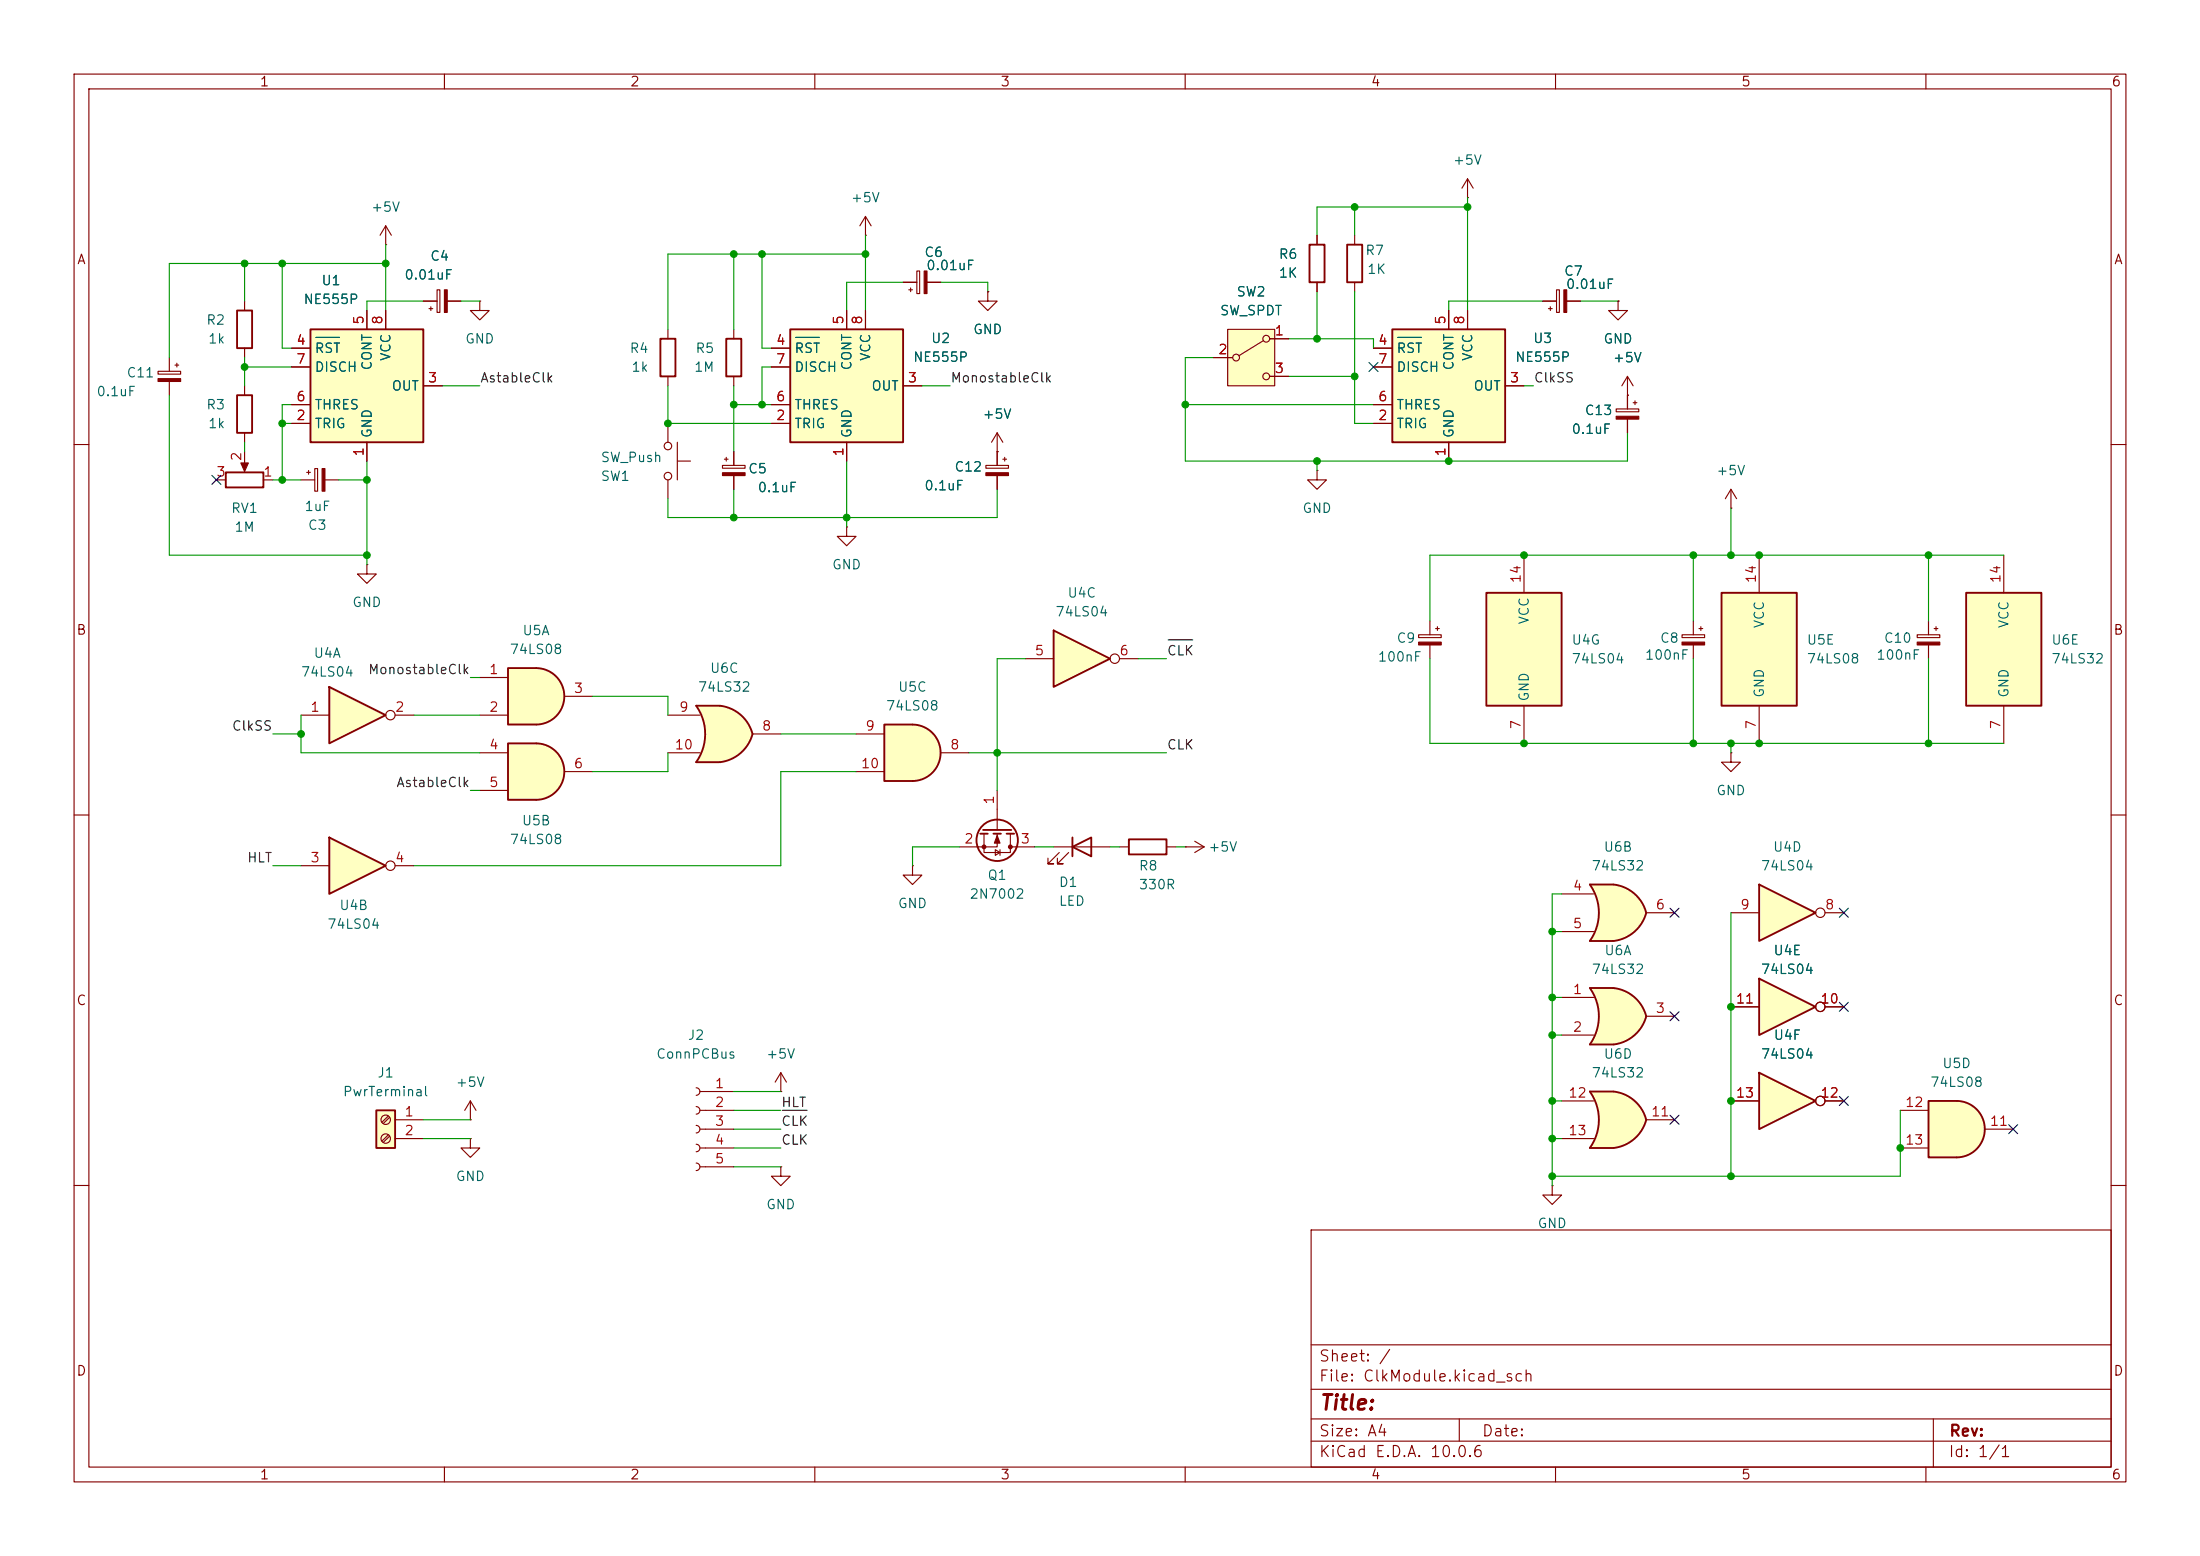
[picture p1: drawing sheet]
<svg xmlns="http://www.w3.org/2000/svg" width="297mm" height="210mm" viewBox="0 0 297 210" stroke-linecap="round" stroke-linejoin="round" font-family="sans-serif">
<g fill="none" stroke="#840000" stroke-width=".15">
<path d="M10 10h277v190h-277zM12 12h273v186h-273zM60 10v2M110 10v2M160 10v2M210 10v2M260 10v2M10 60h2M285 60h2M10 110h2M285 110h2M10 160h2"/>
<path d="M177 166h108v32h-108zM285 160h2M60 198v2M110 198v2M160 198v2M177 194.5h108M177 191.5h108M177 187.5h108M177 181.5h108M197 191.5v3M210 198v2M260 198v2"/>
<path d="M261 191.5v6.5"/>
</g>
<path d="M237.5 132.1l7.6 3.8-7.6 3.8z" fill="#ffffc2"/>
<path d="M237.5 132.1l7.6 3.8-7.6 3.8z" fill="none" stroke="#840000" stroke-width=".25"/>
<g fill="none" stroke="#840000" stroke-width=".15">
<path d="M233.7 101.6v1.3h1.2l-1.2 1.2-1.3-1.2h1.3M233.7 101.6h.1M233.7 135.9h3.8M246.4 135.9h2.5"/>
<circle cx="245.7" cy="135.9" r=".63"/>
</g>
<path d="M72.4 100.3a3.8 3.8 0 0 1 3.8 3.8 3.8 3.8 0 0 1-3.8 3.9z" fill="#ffffc2" stroke="#ffffc2" stroke-width=".14"/>
<path d="M68.6 100.3h3.8v7.7h-3.8z" fill="#ffffc2"/>
<path d="M68.6 100.3h3.8a3.8 3.8 0 0 1 3.8 3.8 3.8 3.8 0 0 1-3.8 3.9h-3.8z" fill="none" stroke="#840000" stroke-width=".25"/>
<path d="M64.8 101.6h3.8M64.8 106.7h3.8M76.2 104.1h3.8" fill="none" stroke="#840000" stroke-width=".15"/>
<path d="M123.2 97.8a3.8 3.8 0 0 1 3.8 3.8 3.8 3.8 0 0 1-3.8 3.8z" fill="#ffffc2" stroke="#ffffc2" stroke-width=".14"/>
<path d="M119.4 97.8h3.8v7.6h-3.8z" fill="#ffffc2"/>
<path d="M119.4 97.8h3.8a3.8 3.8 0 0 1 3.8 3.8 3.8 3.8 0 0 1-3.8 3.8h-3.8z" fill="none" stroke="#840000" stroke-width=".25"/>
<path d="M115.6 99.1h3.8M115.6 104.1h3.8M127 101.6h3.8" fill="none" stroke="#840000" stroke-width=".15"/>
<path d="M41.9 44.5h15.2v15.2h-15.2z" fill="#ffffc2"/>
<path d="M41.9 44.5h15.2v15.2h-15.2z" fill="none" stroke="#840000" stroke-width=".25"/>
<g fill="none" stroke="#840000" stroke-width=".15">
<path d="M121.9 38.1h1.9M122.7 39.1h.5M122.9 38.9v.5M123.8 36.6h.4v3h-.4zM125.1 38.1h1.9M133.3 39.4v1.2h1.3l-1.3 1.3-1.2-1.3h1.2M133.3 39.4h.1M39.4 57.2h2.5M39.4 47h2.5M39.4 54.6h2.5M39.4 49.5h2.5M49.5 41.9v2.6"/>
<path d="M49.5 59.7v2.5M52.1 41.9v2.6M57.1 52.1h2.6M258.8 85.7h3.1v.4h-3.1zM260.3 83.8v1.9M260.3 87v1.9M261.1 84.8h.5M261.4 84.6v.5"/>
</g>
<path d="M42.6 45.5h3.2" fill="none" stroke="#006464" stroke-width=".15"/>
<g fill="#840000" stroke="#840000" stroke-width=".15">
<path d="M124.8 36.6h.3v3h-.3z"/>
<path d="M258.8 86.7h3.1v.3h-3.1z"/>
</g>
<path d="M265.4 80h10.2v15.3h-10.2z" fill="#ffffc2"/>
<path d="M265.4 80h10.2v15.3h-10.2z" fill="none" stroke="#840000" stroke-width=".25"/>
<path d="M114.3 71.1v1.3h1.3l-1.3 1.3-1.3-1.3h1.3M114.3 71.1h.1M270.5 74.9v5.1M270.5 95.3v5" fill="none" stroke="#840000" stroke-width=".15"/>
<path d="M214.6 119.4h3.2M214.6 127h3.2" fill="none" stroke="#ffffc2" stroke-width=".14"/>
<g fill="#ffffc2" stroke="#ffffc2" stroke-width=".14">
<path d="M217.2 121.8l5 1.4a5.2 5.2 0 0 1-4.4 3.8z"/>
<path d="M217.8 119.4a5.1 5.1 0 0 1 4.4 3.8l-4.9 1.3z"/>
</g>
<path d="M214.6 119.4h3.2v7.6h-3.2a6.7 6.7 0 0 0 0-7.6z" fill="#ffffc2"/>
<path d="M217.8 119.4h-3.2a6.6 6.6 0 0 1 0 7.6h3.2M217.8 119.4a5.2 5.2 0 0 1 4.4 3.8 5.2 5.2 0 0 1-4.4 3.8" fill="none" stroke="#840000" stroke-width=".25"/>
<path d="M210.8 120.7h4.3M210.8 125.7h4.3M222.2 123.2h3.9" fill="none" stroke="#840000" stroke-width=".15"/>
<path d="M214.6 133.4h3.2M214.6 141h3.2" fill="none" stroke="#ffffc2" stroke-width=".14"/>
<g fill="#ffffc2" stroke="#ffffc2" stroke-width=".14">
<path d="M217.2 135.8l5 1.4a5.2 5.2 0 0 1-4.4 3.8z"/>
<path d="M217.8 133.4a5.1 5.1 0 0 1 4.4 3.8l-4.9 1.3z"/>
</g>
<path d="M214.6 133.4h3.2v7.6h-3.2a6.7 6.7 0 0 0 0-7.6z" fill="#ffffc2"/>
<path d="M217.8 133.4h-3.2a6.6 6.6 0 0 1 0 7.6h3.2M217.8 133.4a5.2 5.2 0 0 1 4.4 3.8 5.2 5.2 0 0 1-4.4 3.8" fill="none" stroke="#840000" stroke-width=".25"/>
<path d="M210.8 134.6h4.3M210.8 139.7h4.3M222.2 137.2h3.9" fill="none" stroke="#840000" stroke-width=".15"/>
<path d="M214.6 147.3h3.2M214.6 154.9h3.2" fill="none" stroke="#ffffc2" stroke-width=".14"/>
<g fill="#ffffc2" stroke="#ffffc2" stroke-width=".14">
<path d="M217.2 149.8l5 1.3a5.2 5.2 0 0 1-4.4 3.8z"/>
<path d="M217.8 147.3a5.1 5.1 0 0 1 4.4 3.8l-4.9 1.3z"/>
</g>
<path d="M214.6 147.3h3.2v7.6h-3.2a6.7 6.7 0 0 0 0-7.6z" fill="#ffffc2"/>
<path d="M217.8 147.3h-3.2a6.6 6.6 0 0 1 0 7.6h3.2M217.8 147.3a5.2 5.2 0 0 1 4.4 3.8 5.2 5.2 0 0 1-4.4 3.8" fill="none" stroke="#840000" stroke-width=".25"/>
<path d="M210.8 148.6h4.3M210.8 153.7h4.3M222.2 151.1h3.9" fill="none" stroke="#840000" stroke-width=".15"/>
<path d="M44.4 113l7.7 3.8-7.7 3.9z" fill="#ffffc2"/>
<path d="M44.4 113l7.7 3.8-7.7 3.9z" fill="none" stroke="#840000" stroke-width=".25"/>
<g fill="none" stroke="#840000" stroke-width=".15">
<path d="M40.6 116.8h3.8M53.3 116.8h2.6"/>
<circle cx="52.7" cy="116.8" r=".63"/>
</g>
<path d="M264.2 148.6a3.8 3.8 0 0 1 3.7 3.8 3.8 3.8 0 0 1-3.7 3.8z" fill="#ffffc2" stroke="#ffffc2" stroke-width=".14"/>
<path d="M260.3 148.6h3.9v7.6h-3.9z" fill="#ffffc2"/>
<path d="M260.3 148.6h3.9a3.8 3.8 0 0 1 3.7 3.8 3.8 3.8 0 0 1-3.7 3.8h-3.9z" fill="none" stroke="#840000" stroke-width=".25"/>
<path d="M256.5 149.9h3.8M256.5 154.9h3.8M268 152.4h3.8" fill="none" stroke="#840000" stroke-width=".15"/>
<path d="M237.5 144.8l7.6 3.8-7.6 3.8z" fill="#ffffc2"/>
<path d="M32 53.3h2v5.1h-2zM30.5 63.8h5.1v2h-5.1zM237.5 144.8l7.6 3.8-7.6 3.8z" fill="none" stroke="#840000" stroke-width=".25"/>
<g fill="none" stroke="#840000" stroke-width=".15">
<path d="M33 52.1v1.2M33 58.4v1.3M29.2 64.8h1.3M33 61v2.2M35.6 64.8h1.2M233.7 148.6h3.8M246.4 148.6h2.5"/>
<circle cx="245.7" cy="148.6" r=".63"/>
</g>
<path d="M32.5 62.5h1l-.5 1.1z" fill="#840000" stroke="#840000" stroke-width=".15"/>
<path d="M44.4 92.7l7.7 3.8-7.7 3.8z" fill="#ffffc2"/>
<path d="M32 41.9h2v5.1h-2zM44.4 92.7l7.7 3.8-7.7 3.8z" fill="none" stroke="#840000" stroke-width=".25"/>
<g fill="none" stroke="#840000" stroke-width=".15">
<path d="M59 39.1h.4v3.1h-.4zM210.1 39.1h.4v3.1h-.4zM21.3 50.1h3.1v.4h-3.1zM22.9 48.3v1.8M22.9 51.5v1.8M23.6 49.3h.5M23.9 49v.5M33 40.6v1.3M33 47v1.3M57.1 40.6h1.9M57.9 41.7h.5M58.2 41.4v.5"/>
<path d="M60.4 40.6h1.8M64.8 40.6v1.3h1.2l-1.2 1.3-1.3-1.3h1.3M64.8 40.6h.1M208.3 40.6h1.8M209 41.7h.5M209.3 41.4v.5M211.5 40.6h1.9M218.4 40.6v1.3h1.3l-1.3 1.3-1.2-1.3h1.2M218.4 40.6h.1M40.6 64.8h1.9M41.4 63.8h.5M41.7 63.5v.5"/>
<path d="M42.5 63.2h.4v3.1h-.4zM43.9 64.8h1.8M49.5 76.2v1.3h1.3l-1.3 1.2-1.2-1.2h1.2M49.5 76.2h.1M40.6 96.5h3.8M53.3 96.5h2.6"/>
<circle cx="52.7" cy="96.5" r=".63"/>
</g>
<g fill="#840000" stroke="#840000" stroke-width=".15">
<path d="M43.5 63.2h.4v3.1h-.4z"/>
<path d="M21.3 51.1h3.1v.4h-3.1z"/>
<path d="M60 39.1h.4v3.1h-.4z"/>
<path d="M211.1 39.1h.4v3.1h-.4z"/>
</g>
<path d="M232.4 80h10.2v15.3h-10.2z" fill="#ffffc2"/>
<path d="M232.4 80h10.2v15.3h-10.2z" fill="none" stroke="#840000" stroke-width=".25"/>
<g fill="none" stroke="#840000" stroke-width=".15">
<path d="M52.1 33h.1M52.1 30.5l-.8 1.3M52.1 30.5l.7 1.3M52.1 30.5v2.5M90.2 57.2v2.5M91.4 59.7v5.1M218.2 55.2h3v.4h-3zM219.7 53.3h.1M219.7 50.8l-.8 1.3M219.7 50.8l.8 1.3M219.7 50.8v4.4M219.7 56.6v1.8"/>
<path d="M220.5 54.4h.5M220.7 54.1v.5M90.2 64.8v2.5M91.4 62.2h1.8M97.5 62.8h3.1v.4h-3.1zM97.8 62h.5M98 61.7v.5M99.1 61v1.8M99.1 64.2v1.8M233.7 68.6h.1M233.7 66l-.8 1.3M233.7 66l.7 1.3"/>
<path d="M233.7 66v2.6M237.5 74.9v5.1M237.5 95.3v5M123.2 116.8v1.3h1.3l-1.3 1.3-1.3-1.3h1.3M123.2 116.8h.1"/>
<circle cx="90.2" cy="60.2" r=".51"/>
<circle cx="90.2" cy="64.3" r=".51"/>
</g>
<g fill="#840000" stroke="#840000" stroke-width=".15">
<path d="M218.2 56.2h3v.4h-3z"/>
<path d="M97.5 63.8h3.1v.4h-3.1z"/>
</g>
<path d="M188 44.5h15.2v15.2h-15.2z" fill="#ffffc2"/>
<path d="M188 44.5h15.2v15.2h-15.2z" fill="none" stroke="#840000" stroke-width=".25"/>
<path d="M185.4 57.2h2.6M185.4 47h2.6M185.4 54.6h2.6M185.4 49.5h2.6M195.6 41.9v2.6M195.6 59.7v2.5M198.1 41.9v2.6M203.2 52.1h2.5M209.5 160v1.3h1.3l-1.3 1.3-1.2-1.3h1.2M209.5 160h.1" fill="none" stroke="#840000" stroke-width=".15"/>
<path d="M188.7 45.5h3.2" fill="none" stroke="#006464" stroke-width=".15"/>
<path d="M106.7 44.5h15.2v15.2h-15.2z" fill="#ffffc2"/>
<g fill="none" stroke="#840000" stroke-width=".25">
<path d="M106.7 44.5h15.2v15.2h-15.2zM132.3 112.5h1M132.7 112h3.8M134.1 112.5h1M135.9 112.5h1"/>
<circle cx="134.6" cy="113.4" r="2.79"/>
</g>
<g fill="none" stroke="#840000" stroke-width=".15">
<path d="M104.1 57.2h2.6M104.1 47h2.6M104.1 54.6h2.6M104.1 49.5h2.6M114.3 41.9v2.6M114.3 59.7v2.5M116.8 41.9v2.6M121.9 52.1h2.6M133.1 62.8h3v.4h-3zM134.6 61v1.8M134.6 64.2v1.8M135.4 62h.5"/>
<path d="M135.6 61.7v.5M132.8 112.5v2.6h3.6v-2.6M134.4 114.7l.6 .4-.6 .3zM134.6 112.5v1.8h-5.1M134.6 106.7v5.3M135 114.7v.7M136.4 114.3h3.3"/>
</g>
<path d="M107.4 45.5h3.2" fill="none" stroke="#006464" stroke-width=".15"/>
<g fill="#840000" stroke="#840000" stroke-width=".15">
<path d="M133.1 63.8h3v.4h-3z"/>
<path d="M134.6 112.8l.4 1h-.8z"/>
<circle cx="136.4" cy="114.3" r=".25"/>
<circle cx="132.8" cy="114.3" r=".25"/>
</g>
<path d="M142.2 85.1l7.7 3.8-7.7 3.8z" fill="#ffffc2"/>
<path d="M176.8 33h2v5.1h-2zM181.9 33h2v5.1h-2zM142.2 85.1l7.7 3.8-7.7 3.8zM144.8 114.3l2.5-1.3v2.6zM144.8 113v2.6M152.4 113.3h5.1v2h-5.1z" fill="none" stroke="#840000" stroke-width=".25"/>
<g fill="none" stroke="#840000" stroke-width=".15">
<path d="M177.8 31.8v1.2M177.8 38.1v1.3M182.9 31.8v1.2M182.9 38.1v1.3M177.8 63.5v1.3h1.3l-1.3 1.2-1.3-1.2h1.3M177.8 63.5h.1M138.4 88.9h3.8M151.1 88.9h2.6M142.2 114.3h7.7M143 115.1l-1.5 1.5h.7h-.7v-.8M144.3 115.1l-1.6 1.5h.8h-.8v-.8M151.1 114.3h1.3"/>
<path d="M157.5 114.3h1.2"/>
<circle cx="150.5" cy="88.9" r=".63"/>
</g>
<path d="M165.7 44.5h6.4v7.6h-6.4z" fill="#ffffc2"/>
<g fill="none" stroke="#840000" stroke-width=".15">
<path d="M116.8 31.8h.1M116.8 29.2l-.7 1.3M116.8 29.2l.8 1.3M116.8 29.2v2.6M163.8 48.3h2.6M165.7 44.5h6.4v7.6h-6.4zM170.6 46l-3.3 2M171.4 45.7h2.6M171.4 50.8h2.6M191.5 85.7h3.1v.4h-3.1zM193 83.8v1.9M193 87v1.9"/>
<path d="M193.8 84.8h.5M194.1 84.6v.5M227.1 85.7h3v.4h-3zM228.6 83.8v1.9M228.6 87v1.9M229.4 84.8h.5M229.6 84.6v.5"/>
<circle cx="166.9" cy="48.3" r=".46"/>
<circle cx="170.9" cy="45.7" r=".46"/>
<circle cx="170.9" cy="50.8" r=".46"/>
</g>
<g fill="#840000" stroke="#840000" stroke-width=".15">
<path d="M191.5 86.7h3.1v.3h-3.1z"/>
<path d="M227.1 86.7h3v.3h-3z"/>
</g>
<path d="M200.7 80h10.1v15.3h-10.1z" fill="#ffffc2"/>
<path d="M200.7 80h10.1v15.3h-10.1z" fill="none" stroke="#840000" stroke-width=".25"/>
<path d="M198.1 26.7h.1M198.1 24.1l-.7 1.3M198.1 24.1l.8 1.3M198.1 24.1v2.6M205.7 74.9v5.1M205.7 95.3v5M63.5 151.1h.1M63.5 153.7v1.2h-1.3l1.3 1.3 1.3-1.3h-1.3M63.5 153.7h.1M63.5 148.6l.8 1.3M63.5 148.6l-.8 1.3M63.5 148.6v2.5" fill="none" stroke="#840000" stroke-width=".15"/>
<path d="M50.8 149.9h2.5v5h-2.5z" fill="#ffffc2"/>
<path d="M89.2 45.7h2v5.1h-2zM98 45.7h2.1v5.1h-2.1zM50.8 149.9h2.5v5h-2.5z" fill="none" stroke="#840000" stroke-width=".25"/>
<g fill="none" stroke="#840000" stroke-width=".15">
<path d="M90.2 44.5v1.2M90.2 50.8v1.3M99.1 44.5v1.2M99.1 50.8v1.3M134.6 58.4l-.7 1.3M134.6 58.4l.8 1.3M134.6 58.4v2.6M134.6 61h.1M160 114.3h.1M160 114.3h2.6M161.3 113.5l1.3 .8M162.6 114.3l-1.3 .8"/>
<path d="M52.4 150.6l-.8 .9M52.4 153.2l-.8 .8M52.6 150.8l-.9 .8M52.6 153.3l-.9 .9M53.3 151.1h3.8M53.3 153.7h3.8M94 146.8a.51 .51 0 0 1 .5 .5 .51 .51 0 0 1-.5 .5M94 149.4a.51 .51 0 0 1 .5 .5 .51 .51 0 0 1-.5 .5M94 151.9a.51 .51 0 0 1 .5 .5 .51 .51 0 0 1-.5 .5M94 154.4a.51 .51 0 0 1 .5 .5 .51 .51 0 0 1-.5 .5M94 157a.51 .51 0 0 1 .5 .5 .51 .51 0 0 1-.5 .5M94.5 147.3h4.6"/>
<path d="M94.5 149.9h4.6M94.5 152.4h4.6M94.5 154.9h4.6M94.5 157.5h4.6M105.4 157.5v1.3h-1.3l1.3 1.2 1.3-1.2h-1.3M105.4 157.5h.1M105.4 147.3h.1M105.4 144.8l.8 1.3M105.4 144.8l-.8 1.3M105.4 144.8v2.5"/>
<circle cx="52.1" cy="151.1" r=".63"/>
<circle cx="52.1" cy="153.7" r=".63"/>
</g>
<path d="M94 95.3h3.2M94 102.9h3.2" fill="none" stroke="#ffffc2" stroke-width=".14"/>
<g fill="#ffffc2" stroke="#ffffc2" stroke-width=".14">
<path d="M96.6 97.7l5 1.4a5.2 5.2 0 0 1-4.4 3.8z"/>
<path d="M97.2 95.3a5.1 5.1 0 0 1 4.4 3.8l-5 1.3z"/>
</g>
<path d="M94 95.3h3.2v7.6h-3.2a6.7 6.7 0 0 0 0-7.6z" fill="#ffffc2"/>
<path d="M94 95.3h3.2a5.1 5.1 0 0 1 4.4 3.8 5.2 5.2 0 0 1-4.4 3.8h-3.2a6.6 6.6 0 0 0 0-7.6z" fill="none" stroke="#840000" stroke-width=".25"/>
<path d="M90.2 96.5h4.3M101.6 99.1h3.8M90.2 101.6h4.3" fill="none" stroke="#840000" stroke-width=".15"/>
<path d="M72.4 90.2a3.8 3.8 0 0 1 3.8 3.8 3.8 3.8 0 0 1-3.8 3.8z" fill="#ffffc2" stroke="#ffffc2" stroke-width=".14"/>
<path d="M68.6 90.2h3.8v7.6h-3.8z" fill="#ffffc2"/>
<path d="M68.6 90.2h3.8a3.8 3.8 0 0 1 3.8 3.8 3.8 3.8 0 0 1-3.8 3.8h-3.8z" fill="none" stroke="#840000" stroke-width=".25"/>
<path d="M64.8 91.4h3.8M64.8 96.5h3.8M76.2 94h3.8" fill="none" stroke="#840000" stroke-width=".15"/>
<path d="M237.5 119.4l7.6 3.8-7.6 3.8z" fill="#ffffc2"/>
<path d="M237.5 119.4l7.6 3.8-7.6 3.8z" fill="none" stroke="#840000" stroke-width=".25"/>
<g fill="none" stroke="#840000" stroke-width=".15">
<path d="M121.9 38.1h1.9M125.1 38.1h1.9M133.3 39.4h.1M177.8 31.8v1.2M177.8 38.1v1.3M39.4 57.2h2.5M39.4 47h2.5M39.4 54.6h2.5M39.4 49.5h2.5M49.5 41.9v2.6M49.5 59.7v2.5M52.1 41.9v2.6"/>
<path d="M57.1 52.1h2.6M57.1 40.6h1.9M60.4 40.6h1.8M104.1 57.2h2.6M104.1 47h2.6M104.1 54.6h2.6M104.1 49.5h2.6M114.3 41.9v2.6M114.3 59.7v2.5M116.8 41.9v2.6M121.9 52.1h2.6M163.8 48.3h2.6"/>
<path d="M171.4 45.7h2.6M171.4 50.8h2.6M185.4 57.2h2.6M185.4 47h2.6M185.4 54.6h2.6M185.4 49.5h2.6M195.6 41.9v2.6M195.6 59.7v2.5M198.1 41.9v2.6M203.2 52.1h2.5M208.3 40.6h1.8M211.5 40.6h1.9"/>
<path d="M218.4 40.6h.1M219.7 53.3h.1M219.7 53.3v1.9M219.7 56.6v1.8M99.1 61v1.8M99.1 64.2v1.8M134.6 61h.1M134.6 61v1.8M134.6 64.2v1.8M233.7 123.2h3.8M233.7 135.9h3.8M246.4 123.2h2.5"/>
<path d="M246.4 135.9h2.5M233.7 148.6h3.8M246.4 148.6h2.5"/>
<circle cx="245.7" cy="123.2" r=".63"/>
<circle cx="245.7" cy="135.9" r=".63"/>
<circle cx="245.7" cy="148.6" r=".63"/>
</g>
<path d="M157.7 86.4h3.3M105.6 149.9h3.4" fill="none" stroke="#0f0f0f" stroke-width=".15"/>
<g fill="none" stroke="#009600" stroke-width=".15">
<path d="M33 35.6v5M38.1 35.6v11.4h1.3M52.1 35.6h-29.2v12.7M52.1 33v8.9M99.1 34.3v10.2M102.9 34.3v12.7h1.2M116.8 34.3h-26.6v10.2M116.8 31.8v10.1M121.9 38.1h-7.6v3.8M127 38.1h6.3v1.3M177.8 39.4v6.3M182.9 39.4v17.8h2.5"/>
<path d="M182.9 27.9v3.9M198.1 27.9h-20.3v3.9M198.1 26.7v15.2M22.9 53.3v21.6h26.6M33 49.5h6.4M33 48.3v3.8M33 59.7v1.3M38.1 57.2h1.3M39.4 54.6h-1.3v10.2M57.1 40.6h-7.6v1.3M59.7 52.1h5.1M62.2 40.6h2.6"/>
<path d="M90.2 52.1v5.1h13.9M99.1 54.6h5M99.1 52.1v8.9M104.1 49.5h-1.2v5.1M124.5 52.1h3.8M160 54.6h25.4M163.8 48.3h-3.8v13.9h59.7v-3.8M174 45.7h11.4v1.3M174 50.8h8.9M205.7 52.1h1.3M208.3 40.6h-12.7v1.3M213.4 40.6h5"/>
<path d="M36.8 64.8h3.8M45.7 64.8h3.8M49.5 62.2v14M99.1 66v3.9M114.3 62.2v8.9M134.6 66v3.9h-44.4v-2.6M177.8 62.2v1.3M228.6 74.9v8.9M233.7 68.6v6.3M260.3 74.9v8.9M270.5 74.9h-77.5v8.9M36.8 99.1h3.8"/>
<path d="M40.6 96.5v5.1h24.2M55.9 96.5h8.9M63.5 91.4h1.3M80 94h10.2v2.5M105.4 99.1h10.2M138.4 88.9h-3.8v17.8M153.7 88.9h3.8M193 88.9v11.4h77.5M228.6 88.9v11.4M260.3 88.9v11.4M36.8 116.8h3.8M63.5 106.7h1.3"/>
<path d="M90.2 101.6v2.5h-10.2M115.6 104.1h-10.2v12.7h-49.5M129.5 114.3h-6.3v2.5M130.8 101.6h26.7M139.7 114.3h2.5M149.9 114.3h1.2M158.7 114.3h1.3M233.7 100.3v1.3M209.5 139.7h1.3M209.5 134.6h1.3M209.5 125.7h1.3M210.8 120.7h-1.3v39.3"/>
<path d="M233.7 123.2v35.6M57.1 153.7h6.4M57.1 151.1h6.4M99.1 149.9h6.3M99.1 152.4h6.3M99.1 147.3h6.3M99.1 154.9h6.3M99.1 157.5h6.3M209.5 148.6h1.3M209.5 153.7h1.3M256.5 149.9v8.9h-47"/>
</g>
<g fill="none" stroke="#000084" stroke-width=".15">
<path d="M184.8 48.9l1.2 1.2M186 48.9l-1.2 1.2M28.6 64.2l1.2 1.2M29.8 64.2l-1.2 1.2M225.5 136.6l1.2 1.2M225.5 122.6l1.2 1.2M226.7 136.6l-1.2 1.2M226.7 122.6l-1.2 1.2M248.3 122.6l1.2 1.2M248.3 135.3l1.2 1.2M249.5 122.6l-1.2 1.2M249.5 135.3l-1.2 1.2"/>
<path d="M225.5 150.5l1.2 1.2M226.7 150.5l-1.2 1.2M248.3 148l1.2 1.2M249.5 148l-1.2 1.2M271.2 151.8l1.2 1.2M272.4 151.8l-1.2 1.2"/>
</g>
<path d="M42.6 45.5h3.2M107.4 45.5h3.2M188.7 45.5h3.2" fill="none" stroke="#006464" stroke-width=".15"/>
<g fill="#009600" stroke="#009600" stroke-width=".14">
<circle cx="33" cy="35.6" r=".46"/>
<circle cx="38.1" cy="35.6" r=".46"/>
<circle cx="38.1" cy="57.2" r=".46"/>
<circle cx="33" cy="49.5" r=".46"/>
<circle cx="52.1" cy="35.6" r=".46"/>
<circle cx="195.6" cy="62.2" r=".46"/>
<circle cx="177.8" cy="62.2" r=".46"/>
<circle cx="182.9" cy="50.8" r=".46"/>
<circle cx="160" cy="54.6" r=".46"/>
<circle cx="228.6" cy="100.3" r=".46"/>
<circle cx="233.7" cy="135.9" r=".46"/>
<circle cx="260.3" cy="100.3" r=".46"/>
<circle cx="260.3" cy="74.9" r=".46"/>
<circle cx="256.5" cy="154.9" r=".46"/>
<circle cx="90.2" cy="57.2" r=".46"/>
<circle cx="102.9" cy="54.6" r=".46"/>
<circle cx="114.3" cy="69.9" r=".46"/>
<circle cx="102.9" cy="34.3" r=".46"/>
<circle cx="116.8" cy="34.3" r=".46"/>
<circle cx="99.1" cy="34.3" r=".46"/>
<circle cx="99.1" cy="54.6" r=".46"/>
<circle cx="99.1" cy="69.9" r=".46"/>
<circle cx="134.6" cy="101.6" r=".46"/>
<circle cx="233.7" cy="100.3" r=".46"/>
<circle cx="228.6" cy="74.9" r=".46"/>
<circle cx="237.5" cy="74.9" r=".46"/>
<circle cx="233.7" cy="74.9" r=".46"/>
<circle cx="237.5" cy="100.3" r=".46"/>
<circle cx="198.1" cy="27.9" r=".46"/>
<circle cx="182.9" cy="27.9" r=".46"/>
<circle cx="205.7" cy="100.3" r=".46"/>
<circle cx="177.8" cy="45.7" r=".46"/>
<circle cx="205.7" cy="74.9" r=".46"/>
<circle cx="49.5" cy="74.9" r=".46"/>
<circle cx="38.1" cy="64.8" r=".46"/>
<circle cx="49.5" cy="64.8" r=".46"/>
<circle cx="40.6" cy="99.1" r=".46"/>
<circle cx="209.5" cy="153.7" r=".46"/>
<circle cx="209.5" cy="148.6" r=".46"/>
<circle cx="233.7" cy="158.8" r=".46"/>
<circle cx="233.7" cy="148.6" r=".46"/>
<circle cx="209.5" cy="139.7" r=".46"/>
<circle cx="209.5" cy="134.6" r=".46"/>
<circle cx="209.5" cy="125.7" r=".46"/>
<circle cx="209.5" cy="158.8" r=".46"/>
</g>
<text font-size="2" fill="#840000" x="178" y="190.8">Title:</text>
<g font-size="1.5" fill="#840000">
<text x="178" y="184.1">Sheet: /</text>
<text x="178" y="186.8">File: ClkModule.kicad_sch</text>
<text x="178" y="197">KiCad E.D.A. 10.0.6</text>
<text x="178" y="194.2">Size: A4</text>
<text x="200" y="194.2">Date:</text>
<text x="263" y="197">Id: 1/1</text>
<text x="263" y="194.2">Rev:</text>
</g>
<g font-size="1.3" fill="#840000">
<text x="35" y="12">1</text>
<text x="85" y="12">2</text>
<text x="135" y="12">3</text>
<text x="185" y="12">4</text>
<text x="235" y="12">5</text>
<text x="285" y="12">6</text>
<text x="10.3" y="36">A</text>
<text x="285.3" y="36">A</text>
<text x="10.2" y="86">B</text>
<text x="285.2" y="86">B</text>
<text x="10.2" y="136">C</text>
<text x="285.2" y="136">C</text>
<text x="10.2" y="186">D</text>
<text x="285.2" y="186">D</text>
<text x="35" y="200">1</text>
<text x="85" y="200">2</text>
<text x="135" y="200">3</text>
<text x="185" y="200">4</text>
<text x="235" y="200">5</text>
<text x="285" y="200">6</text>
</g>
<g font-size="1.3" fill="#006464">
<text x="196.1" y="22.6">+5V</text>
<text x="50" y="28.9">+5V</text>
<text x="114.8" y="27.6">+5V</text>
<text x="58" y="35.5">C4</text>
<text x="124.7" y="35">C6</text>
<text x="172.5" y="35.3">R6</text>
<text x="184.2" y="34.7">R7</text>
<text x="40.9" y="41.3">NE555P</text>
<text x="43.3" y="38.8">U1</text>
<text x="54.5" y="38">0.01uF</text>
<text x="125" y="36.8">0.01uF</text>
<text x="166.8" y="40.3">SW2</text>
<text x="172.5" y="37.8">1K</text>
<text x="184.5" y="37.3">1K</text>
<text x="211.1" y="37.5">C7</text>
<text x="211.3" y="39.3">0.01uF</text>
<text x="27.8" y="44.1">R2</text>
<text x="28" y="46.7">1k</text>
<text x="42.4" y="48">RST</text>
<text x="62.7" y="46.7">GND</text>
<text x="84.9" y="48">R4</text>
<text x="93.8" y="48">R5</text>
<text x="107.2" y="48">RST</text>
<text x="125.6" y="46.6">U2</text>
<text x="131.3" y="45.4">GND</text>
<text x="164.6" y="42.9">SW_SPDT</text>
<text x="188.4" y="48">RST</text>
<text x="206.9" y="46.6">U3</text>
<text x="216.4" y="46.7">GND</text>
<text x="12.9" y="53.8">0.1uF</text>
<text x="17" y="51.3">C11</text>
<text x="42.4" y="50.5">DISCH</text>
<text x="50.5" y="50.1" transform="rotate(-90 50.5 50.1)">CONT</text>
<text x="52.8" y="53">OUT</text>
<text x="53" y="48.8" transform="rotate(-90 53 48.8)">VCC</text>
<text x="85.2" y="50.5">1k</text>
<text x="93.6" y="50.5">1M</text>
<text x="107.2" y="50.5">DISCH</text>
<text x="115.3" y="50.1" transform="rotate(-90 115.3 50.1)">CONT</text>
<text x="117.6" y="53">OUT</text>
<text x="117.8" y="48.8" transform="rotate(-90 117.8 48.8)">VCC</text>
<text x="123.2" y="49.2">NE555P</text>
<text x="188.4" y="50.5">DISCH</text>
<text x="196.5" y="50.1" transform="rotate(-90 196.5 50.1)">CONT</text>
<text x="198.8" y="53">OUT</text>
<text x="199.1" y="48.8" transform="rotate(-90 199.1 48.8)">VCC</text>
<text x="204.5" y="49.2">NE555P</text>
<text x="217.6" y="49.2">+5V</text>
<text x="27.8" y="55.6">R3</text>
<text x="28" y="58.1">1k</text>
<text x="42.4" y="58.1">TRIG</text>
<text x="42.4" y="55.6">THRES</text>
<text x="50.5" y="59.2" transform="rotate(-90 50.5 59.2)">GND</text>
<text x="107.2" y="58.1">TRIG</text>
<text x="107.2" y="55.6">THRES</text>
<text x="115.3" y="59.2" transform="rotate(-90 115.3 59.2)">GND</text>
<text x="132.6" y="56.8">+5V</text>
<text x="188.4" y="58.1">TRIG</text>
<text x="188.4" y="55.6">THRES</text>
<text x="196.5" y="59.2" transform="rotate(-90 196.5 59.2)">GND</text>
<text x="212.1" y="58.9">0.1uF</text>
<text x="213.9" y="56.3">C13</text>
<text x="81" y="65.2">SW1</text>
<text x="81" y="62.7">SW_Push</text>
<text x="100.9" y="64.2">C5</text>
<text x="128.8" y="64">C12</text>
<text x="231.6" y="64.5">+5V</text>
<text x="31.1" y="69.5">RV1</text>
<text x="41" y="69.3">1uF</text>
<text x="41.5" y="71.8">C3</text>
<text x="102.2" y="66.7">0.1uF</text>
<text x="124.7" y="66.5">0.1uF</text>
<text x="175.7" y="69.5">GND</text>
<text x="31.6" y="72.1">1M</text>
<text x="112.2" y="77.2">GND</text>
<text x="47.5" y="82.2">GND</text>
<text x="142.4" y="83.5">74LS04</text>
<text x="144" y="81">U4C</text>
<text x="42.3" y="89.1">U4A</text>
<text x="68.7" y="88.6">74LS08</text>
<text x="70.4" y="86.1">U5A</text>
<text x="185.9" y="89.6">100nF</text>
<text x="188.5" y="87.1">C9</text>
<text x="206.7" y="84.4" transform="rotate(-90 206.7 84.4)">VCC</text>
<text x="212.1" y="87.3">U4G</text>
<text x="212.1" y="89.9">74LS04</text>
<text x="222" y="89.4">100nF</text>
<text x="224" y="87.1">C8</text>
<text x="238.5" y="84.9" transform="rotate(-90 238.5 84.9)">VCC</text>
<text x="243.8" y="87.3">U5E</text>
<text x="243.8" y="89.9">74LS08</text>
<text x="253.2" y="89.4">100nF</text>
<text x="254.2" y="87.1">C10</text>
<text x="271.5" y="84.9" transform="rotate(-90 271.5 84.9)">VCC</text>
<text x="276.8" y="87.3">U6E</text>
<text x="276.8" y="89.9">74LS32</text>
<text x="40.5" y="91.6">74LS04</text>
<text x="94.1" y="93.7">74LS32</text>
<text x="95.8" y="91.1">U6C</text>
<text x="121.1" y="93.7">U5C</text>
<text x="206.7" y="94.8" transform="rotate(-90 206.7 94.8)">GND</text>
<text x="238.5" y="94.3" transform="rotate(-90 238.5 94.3)">GND</text>
<text x="271.5" y="94.3" transform="rotate(-90 271.5 94.3)">GND</text>
<text x="119.5" y="96.2">74LS08</text>
<text x="231.6" y="107.6">GND</text>
<text x="70.4" y="111.7">U5B</text>
<text x="68.7" y="114.2">74LS08</text>
<text x="133.2" y="119.1">Q1</text>
<text x="153.7" y="117.8">R8</text>
<text x="163" y="115.3">+5V</text>
<text x="214.8" y="117.8">74LS32</text>
<text x="216.4" y="115.3">U6B</text>
<text x="237.6" y="117.8">74LS04</text>
<text x="239.3" y="115.3">U4D</text>
<text x="44.1" y="125.7">74LS04</text>
<text x="45.7" y="123.1">U4B</text>
<text x="121.1" y="122.9">GND</text>
<text x="130.8" y="121.6">2N7002</text>
<text x="142.9" y="120">D1</text>
<text x="142.9" y="122.6">LED</text>
<text x="153.7" y="120.3">330R</text>
<text x="214.8" y="131.8">74LS32</text>
<text x="216.5" y="129.2">U6A</text>
<text x="237.6" y="131.8">74LS04</text>
<text x="239.3" y="129.2">U4E</text>
<text x="88.5" y="143.2">ConnPCBus</text>
<text x="92.8" y="140.7">J2</text>
<text x="103.3" y="143.2">+5V</text>
<text x="216.4" y="143.2">U6D</text>
<text x="237.6" y="143.2">74LS04</text>
<text x="239.4" y="140.7">U4F</text>
<text x="46.2" y="148.3">PwrTerminal</text>
<text x="50.9" y="145.7">J1</text>
<text x="61.4" y="147">+5V</text>
<text x="214.8" y="145.7">74LS32</text>
<text x="260.5" y="147">74LS08</text>
<text x="262.1" y="144.5">U5D</text>
<text x="61.4" y="159.7">GND</text>
<text x="103.3" y="163.5">GND</text>
<text x="207.5" y="166.1">GND</text>
</g>
<g font-size="1.3" fill="#a90000">
<text x="39.9" y="46.9">4</text>
<text x="49.4" y="43.9" transform="rotate(-90 49.4 43.9)">5</text>
<text x="51.9" y="43.9" transform="rotate(-90 51.9 43.9)">8</text>
<text x="104.7" y="46.9">4</text>
<text x="114.2" y="43.9" transform="rotate(-90 114.2 43.9)">5</text>
<text x="116.7" y="43.9" transform="rotate(-90 116.7 43.9)">8</text>
<text x="172" y="45.6">1</text>
<text x="186" y="46.9">4</text>
<text x="195.4" y="43.9" transform="rotate(-90 195.4 43.9)">5</text>
<text x="198" y="43.9" transform="rotate(-90 198 43.9)">8</text>
<text x="39.9" y="49.4">7</text>
<text x="57.7" y="51.9">3</text>
<text x="104.7" y="49.4">7</text>
<text x="122.5" y="51.9">3</text>
<text x="164.4" y="48.1">2</text>
<text x="172" y="50.7">3</text>
<text x="186" y="49.4">7</text>
<text x="203.7" y="51.9">3</text>
<text x="39.9" y="57">2</text>
<text x="39.9" y="54.5">6</text>
<text x="104.7" y="57">2</text>
<text x="104.7" y="54.5">6</text>
<text x="186" y="57">2</text>
<text x="186" y="54.5">6</text>
<text x="29.1" y="64.6">3</text>
<text x="32.9" y="62.3" transform="rotate(-90 32.9 62.3)">2</text>
<text x="35.5" y="64.6">1</text>
<text x="49.4" y="61.7" transform="rotate(-90 49.4 61.7)">1</text>
<text x="114.2" y="61.7" transform="rotate(-90 114.2 61.7)">1</text>
<text x="195.4" y="61.7" transform="rotate(-90 195.4 61.7)">1</text>
<text x="205.6" y="78.8" transform="rotate(-90 205.6 78.8)">14</text>
<text x="237.4" y="78.8" transform="rotate(-90 237.4 78.8)">14</text>
<text x="270.4" y="78.8" transform="rotate(-90 270.4 78.8)">14</text>
<text x="139.6" y="88.8">5</text>
<text x="151" y="88.8">6</text>
<text x="65.9" y="91.3">1</text>
<text x="77.4" y="93.8">3</text>
<text x="41.8" y="96.4">1</text>
<text x="53.2" y="96.4">2</text>
<text x="65.9" y="101.5">4</text>
<text x="65.9" y="96.4">2</text>
<text x="91" y="101.5">10</text>
<text x="91.6" y="96.4">9</text>
<text x="102.8" y="98.9">8</text>
<text x="116.7" y="98.9">9</text>
<text x="128.2" y="101.5">8</text>
<text x="205.6" y="98.5" transform="rotate(-90 205.6 98.5)">7</text>
<text x="237.4" y="98.5" transform="rotate(-90 237.4 98.5)">7</text>
<text x="270.4" y="98.5" transform="rotate(-90 270.4 98.5)">7</text>
<text x="65.9" y="106.5">5</text>
<text x="77.4" y="104">6</text>
<text x="116.1" y="104">10</text>
<text x="134.5" y="108.7" transform="rotate(-90 134.5 108.7)">1</text>
<text x="41.8" y="116.7">3</text>
<text x="53.2" y="116.7">4</text>
<text x="130.1" y="114.2">2</text>
<text x="137.7" y="114.2">3</text>
<text x="212.2" y="120.5">4</text>
<text x="212.2" y="125.6">5</text>
<text x="223.4" y="123.1">6</text>
<text x="234.9" y="123.1">9</text>
<text x="246.3" y="123.1">8</text>
<text x="212.2" y="134.5">1</text>
<text x="223.4" y="137">3</text>
<text x="234.2" y="135.8">11</text>
<text x="245.7" y="135.8">10</text>
<text x="212.2" y="139.6">2</text>
<text x="96.4" y="147.2">1</text>
<text x="96.4" y="149.7">2</text>
<text x="211.6" y="148.5">12</text>
<text x="234.2" y="148.5">13</text>
<text x="245.7" y="148.5">12</text>
<text x="257.1" y="149.7">12</text>
<text x="54.5" y="151">1</text>
<text x="54.5" y="153.5">2</text>
<text x="96.4" y="152.3">3</text>
<text x="96.4" y="154.8">4</text>
<text x="211.6" y="153.5">13</text>
<text x="222.8" y="151">11</text>
<text x="257.1" y="154.8">13</text>
<text x="268.5" y="152.3">11</text>
<text x="96.4" y="157.3">5</text>
</g>
<g font-size="1.3" fill="#0f0f0f">
<text x="64.7" y="51.9">AstableClk</text>
<text x="128.2" y="51.9">MonostableClk</text>
<text x="207" y="51.9">ClkSS</text>
<text x="157.5" y="88.8">CLK</text>
<text x="49.6" y="91.3">MonostableClk</text>
<text x="31.2" y="98.9">ClkSS</text>
<text x="157.5" y="101.5">CLK</text>
<text x="53.4" y="106.6">AstableClk</text>
<text x="33.3" y="116.7">HLT</text>
<text x="105.4" y="149.7">HLT</text>
<text x="105.4" y="154.8">CLK</text>
<text x="105.4" y="152.3">CLK</text>
</g>
</svg>
